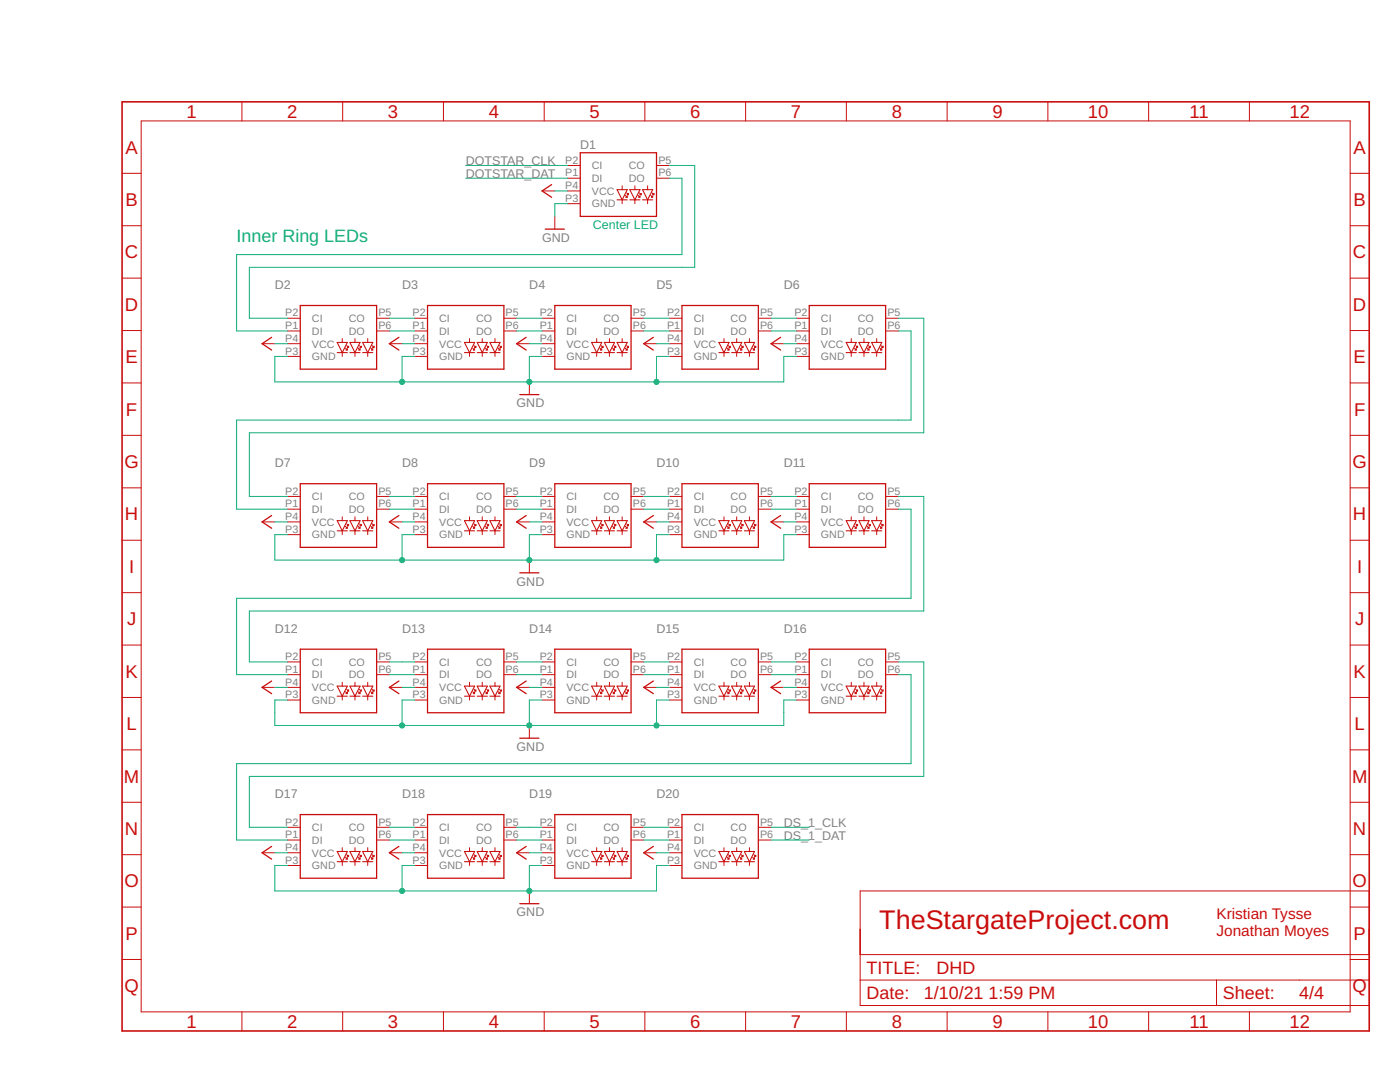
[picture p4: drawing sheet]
<svg xmlns="http://www.w3.org/2000/svg" width="279mm" height="216mm" viewBox="0 0 279 216" stroke-linecap="round" stroke-linejoin="round" font-family="sans-serif">
<g fill="none" stroke="#c90d0c" stroke-width=".2">
<path d="M24.4 34.6h3.8M28.2 24.1h241.3v177.8h-241.3zM48.3 20.3v3.8M68.4 20.3v3.8M88.5 20.3v3.8M108.2 38.1h2.5M108.6 20.3v3.8M113.3 33h2.5M113.3 35.6h2.5M113.3 38.1h2.5M124.2 37.1v.7M124.2 39.9v.7"/>
<path d="M124.8 39l.3 .2M124.9 39.4l.3-.3v.3zM125.1 38.5l.2 .2M125.2 38.9l.2-.3v.3zM126.7 37.1v.7M126.7 39.9v.7M127.3 39l.3 .2M127.5 39.4l.2-.3v.3zM127.6 38.5l.2 .2M128 38.6v.3h-.3zM128.7 20.3v3.8M129.2 37.1v.7"/>
<path d="M129.2 39.9v.7M129.9 39l.2 .2M130.1 38.5l.3 .2M130.3 39.1v.3h-.3zM130.5 38.6v.3h-.2zM131 33h2.6M131 35.6h2.6M148.8 20.3v3.8M168.9 20.3v3.8M189 20.3v3.8M209.1 20.3v3.8M229.2 20.3v3.8"/>
<path d="M249.3 20.3v3.8M269.5 34.6h3.8M24.4 45h3.8M24.4 55.5h3.8M110.7 43.2v2.5M113.3 40.6h2.5M269.5 45h3.8M269.5 55.5h3.8M24.4 66h3.8M24.4 76.4h3.8M52.3 68.6h2.5M57.4 63.5h2.5"/>
<path d="M57.4 66h2.5M57.4 71.1h2.5M57.4 68.6h2.5M68.3 67.6v.7M68.3 70.4v.7M68.9 69.5l.3 .2M69.1 69.8l.2-.2v.2zM69.2 69l.2 .2M69.3 69.3l.3-.2v.2zM70.8 67.6v.7M70.8 70.4v.7M71.5 69.5l.2 .2"/>
<path d="M71.7 69l.3 .2M71.9 69.6v.2h-.3zM72.1 69.1v.2h-.2zM73.4 67.6v.7M73.4 70.4v.7M74 69.5l.3 .2M74.3 69l.2 .2M74.4 69.6v.2h-.3zM74.7 69.1v.2h-.3zM75.2 63.5h2.5M75.2 66h2.5M77.7 68.6h2.5"/>
<path d="M82.8 63.5h2.5M82.8 66h2.5M82.8 71.1h2.5M82.8 68.6h2.5M93.7 67.6v.7M93.7 70.4v.7M94.3 69.5l.3 .2M94.5 69.8l.2-.2v.2zM94.6 69l.2 .2M94.7 69.3l.3-.2v.2zM96.2 67.6v.7M96.2 70.4v.7"/>
<path d="M96.9 69.5l.2 .2M97 69.8l.3-.2v.2zM97.1 69l.3 .2M97.3 69.3l.2-.2v.2zM98.8 67.6v.7M98.8 70.4v.7M99.4 69.5l.3 .2M99.5 69.8l.3-.2v.2zM99.7 69l.2 .2M99.8 69.3l.3-.2v.2zM100.6 63.5h2.5M100.6 66h2.5"/>
<path d="M103.1 68.6h2.5M105.6 76.2v2.5M108.2 63.5h2.5M108.2 66h2.5M108.2 71.1h2.5M108.2 68.6h2.5M119.1 67.6v.7M119.1 70.4v.7M119.7 69.5l.3 .2M119.8 69.8l.3-.2v.2zM120 69l.2 .2M120.4 69.1v.2h-.3z"/>
<path d="M121.6 67.6v.7M121.6 70.4v.7M122.3 69.5l.2 .2M122.4 69.8l.2-.2v.2zM122.5 69l.3 .2M122.9 69.1v.2h-.3zM124.2 67.6v.7M124.2 70.4v.7M124.8 69.5l.3 .2M124.9 69.8l.3-.2v.2zM125.1 69l.2 .2M125.4 69.1v.2h-.2z"/>
<path d="M125.9 63.5h2.6M125.9 66h2.6M128.5 68.6h2.5M133.6 63.5h2.5M133.6 66h2.5M133.6 71.1h2.5M133.6 68.6h2.5M144.5 67.6v.7M144.5 70.4v.7M145.1 69.5l.3 .2M145.4 69l.2 .2M145.5 69.6v.2h-.3z"/>
<path d="M145.5 69.3l.3-.2v.2zM147 67.6v.7M147 70.4v.7M147.7 69.5l.2 .2M147.9 69l.3 .2M148 69.6v.2h-.2zM148 69.3l.3-.2v.2zM149.6 67.6v.7M149.6 70.4v.7M150.2 69.5l.3 .2M150.5 69l.2 .2M150.6 69.6v.2h-.3z"/>
<path d="M150.6 69.3l.2-.2v.2zM151.3 63.5h2.6M151.3 66h2.6M153.9 68.6h2.5M159 63.5h2.5M159 66h2.5M159 71.1h2.5M159 68.6h2.5M169.9 67.6v.7M169.9 70.4v.7M170.5 69.5l.3 .2M170.8 69l.2 .2"/>
<path d="M170.9 69.6v.2h-.3zM170.9 69.3l.3-.2v.2zM172.4 67.6v.7M172.4 70.4v.7M173.1 69.5l.2 .2M173.3 69l.3 .2M173.4 69.6v.2h-.2zM173.4 69.3l.3-.2v.2zM175 67.6v.7M175 70.4v.7M175.6 69.5l.3 .2M175.9 69l.2 .2"/>
<path d="M176 69.6v.2h-.3zM176 69.3l.2-.2v.2zM176.7 63.5h2.6M176.7 66h2.6M269.5 66h3.8M269.5 76.4h3.8M24.4 86.9h3.8M24.4 97.3h3.8M57.4 99.1h2.5M75.2 99.1h2.5M82.8 99.1h2.5M100.6 99.1h2.5"/>
<path d="M108.2 99.1h2.5M125.9 99.1h2.6M133.6 99.1h2.5M151.3 99.1h2.6M159 99.1h2.5M176.7 99.1h2.6M269.5 86.9h3.8M269.5 97.3h3.8M24.4 107.8h3.8M24.4 118.3h3.8M52.3 104.1h2.5M57.4 101.6h2.5"/>
<path d="M57.4 106.7h2.5M57.4 104.1h2.5M68.3 103.1v.8M68.3 105.9v.8M68.9 105l.3 .3M69.2 104.5l.2 .3M69.3 105.2v.2h-.2zM69.6 104.6v.3h-.3zM70.8 103.1v.8M70.8 105.9v.8M71.5 105l.2 .3M71.7 104.5l.3 .3"/>
<path d="M71.9 105.2v.2h-.3zM72.1 104.6v.3h-.2zM73.4 103.1v.8M73.4 105.9v.8M74 105l.3 .3M74.3 104.5l.2 .3M74.4 105.2v.2h-.3zM74.7 104.6v.3h-.3zM75.2 101.6h2.5M77.7 104.1h2.5M82.8 101.6h2.5M82.8 106.7h2.5"/>
<path d="M82.8 104.1h2.5M93.7 103.1v.8M93.7 105.9v.8M94.3 105l.3 .3M94.6 104.5l.2 .3M94.7 105.2v.2h-.2zM95 104.6v.3h-.3zM96.2 103.1v.8M96.2 105.9v.8M96.9 105l.2 .3M97.1 104.5l.3 .3M97.3 105.2v.2h-.3z"/>
<path d="M97.5 104.6v.3h-.2zM98.8 103.1v.8M98.8 105.9v.8M99.4 105l.3 .3M99.7 104.5l.2 .3M99.8 105.2v.2h-.3zM100.1 104.6v.3h-.3zM100.6 101.6h2.5M103.1 104.1h2.5M105.6 111.8v2.5M108.2 101.6h2.5M108.2 106.7h2.5"/>
<path d="M108.2 104.1h2.5M119.1 103.1v.8M119.1 105.9v.8M119.7 105l.3 .3M120 104.5l.2 .3M120.1 105.2v.2h-.3zM120.4 104.6v.3h-.3zM121.6 103.1v.8M121.6 105.9v.8M122.3 105l.2 .3M122.5 104.5l.3 .3M122.6 105.2v.2h-.2z"/>
<path d="M122.9 104.6v.3h-.3zM124.2 103.1v.8M124.2 105.9v.8M124.8 105l.3 .3M125.1 104.5l.2 .3M125.2 105.2v.2h-.3zM125.4 104.6v.3h-.2zM125.9 101.6h2.6M128.5 104.1h2.5M133.6 101.6h2.5M133.6 106.7h2.5M133.6 104.1h2.5"/>
<path d="M144.5 103.1v.8M144.5 105.9v.8M145.1 105l.3 .3M145.4 104.5l.2 .3M145.5 105.2v.2h-.3zM145.5 104.9l.3-.3v.3zM147 103.1v.8M147 105.9v.8M147.7 105l.2 .3M147.9 104.5l.3 .3M148 105.2v.2h-.2zM148 104.9l.3-.3v.3z"/>
<path d="M149.6 103.1v.8M149.6 105.9v.8M150.2 105l.3 .3M150.5 104.5l.2 .3M150.6 105.2v.2h-.3zM150.6 104.9l.2-.3v.3zM151.3 101.6h2.6M153.9 104.1h2.5M159 101.6h2.5M159 106.7h2.5M159 104.1h2.5M169.9 103.1v.8"/>
<path d="M169.9 105.9v.8M170.5 105l.3 .3M170.8 104.5l.2 .3M170.9 105.2v.2h-.3zM171.2 104.6v.3h-.3zM172.4 103.1v.8M172.4 105.9v.8M173.1 105l.2 .3M173.3 104.5l.3 .3M173.4 105.2v.2h-.2zM173.7 104.6v.3h-.3zM175 103.1v.8"/>
<path d="M175 105.9v.8M175.6 105l.3 .3M175.9 104.5l.2 .3M176 105.2v.2h-.3zM176.2 104.6v.3h-.2zM176.7 101.6h2.6M269.5 107.8h3.8M269.5 118.3h3.8M24.4 128.7h3.8M24.4 139.2h3.8M52.3 137.2h2.5M57.4 132.1h2.5"/>
<path d="M57.4 134.6h2.5M57.4 139.7h2.5M57.4 137.2h2.5M68.3 136.1v.8M68.3 138.9v.8M68.9 138l.3 .3M69.2 137.5l.2 .3M69.3 138.2v.2h-.2zM69.3 137.9l.3-.2v.2zM70.8 136.1v.8M70.8 138.9v.8M71.5 138l.2 .3"/>
<path d="M71.7 137.5l.3 .3M71.9 138.2v.2h-.3zM71.9 137.9l.2-.2v.2zM73.4 136.1v.8M73.4 138.9v.8M74 138l.3 .3M74.3 137.5l.2 .3M74.4 138.2v.2h-.3zM74.4 137.9l.3-.2v.2zM75.2 132.1h2.5M75.2 134.6h2.5M77.7 137.2h2.5"/>
<path d="M82.8 132.1h2.5M82.8 134.6h2.5M82.8 139.7h2.5M82.8 137.2h2.5M93.7 136.1v.8M93.7 138.9v.8M94.3 138l.3 .3M94.6 137.5l.2 .3M94.7 138.2v.2h-.2zM94.7 137.9l.3-.2v.2zM96.2 136.1v.8M96.2 138.9v.8"/>
<path d="M96.9 138l.2 .3M97.1 137.5l.3 .3M97.3 138.2v.2h-.3zM97.3 137.9l.2-.2v.2zM98.8 136.1v.8M98.8 138.9v.8M99.4 138l.3 .3M99.7 137.5l.2 .3M99.8 138.2v.2h-.3zM99.8 137.9l.3-.2v.2zM100.6 132.1h2.5M100.6 134.6h2.5"/>
<path d="M103.1 137.2h2.5M108.2 132.1h2.5M108.2 134.6h2.5M108.2 139.7h2.5M108.2 137.2h2.5M119.1 136.1v.8M119.1 138.9v.8M119.7 138l.3 .3M120 137.5l.2 .3M120.1 138.2v.2h-.3zM120.1 137.9l.3-.2v.2zM121.6 136.1v.8"/>
<path d="M121.6 138.9v.8M122.3 138l.2 .3M122.5 137.5l.3 .3M122.6 138.2v.2h-.2zM122.6 137.9l.3-.2v.2zM124.2 136.1v.8M124.2 138.9v.8M124.8 138l.3 .3M125.1 137.5l.2 .3M125.2 138.2v.2h-.3zM125.2 137.9l.2-.2v.2zM125.9 132.1h2.6"/>
<path d="M125.9 134.6h2.6M128.5 137.2h2.5M133.6 132.1h2.5M133.6 134.6h2.5M133.6 139.7h2.5M133.6 137.2h2.5M144.5 136.1v.8M144.5 138.9v.8M145.1 138l.3 .3M145.4 137.5l.2 .3M145.5 138.2v.2h-.3zM145.5 137.9l.3-.2v.2z"/>
<path d="M147 136.1v.8M147 138.9v.8M147.7 138l.2 .3M147.9 137.5l.3 .3M148 138.2v.2h-.2zM148 137.9l.3-.2v.2zM149.6 136.1v.8M149.6 138.9v.8M150.2 138l.3 .3M150.5 137.5l.2 .3M150.6 138.2v.2h-.3zM150.6 137.9l.2-.2v.2z"/>
<path d="M151.3 132.1h2.6M151.3 134.6h2.6M153.9 137.2h2.5M159 132.1h2.5M159 134.6h2.5M159 139.7h2.5M159 137.2h2.5M169.9 136.1v.8M169.9 138.9v.8M170.5 138l.3 .3M170.8 137.5l.2 .3M170.9 138.2v.2h-.3z"/>
<path d="M170.9 137.9l.3-.2v.2zM172.4 136.1v.8M172.4 138.9v.8M173.1 138l.2 .3M173.3 137.5l.3 .3M173.4 138.2v.2h-.2zM173.4 137.9l.3-.2v.2zM175 136.1v.8M175 138.9v.8M175.6 138l.3 .3M175.9 137.5l.2 .3M176 138.2v.2h-.3z"/>
<path d="M176 137.9l.2-.2v.2zM176.7 132.1h2.6M176.7 134.6h2.6M269.5 128.7h3.8M269.5 139.2h3.8M24.4 149.6h3.8M105.6 144.8v2.5M269.5 149.6h3.8M24.4 160.1h3.8M24.4 170.5h3.8M52.3 170.2h2.5M57.4 165.1h2.5"/>
<path d="M57.4 167.6h2.5M57.4 172.7h2.5M57.4 170.2h2.5M68.3 169.1v.8M68.3 171.9v.8M68.9 171l.3 .3M69.2 170.5l.2 .3M69.3 171.2v.2h-.2zM69.3 170.9l.3-.2v.2zM70.8 169.1v.8M70.8 171.9v.8M71.5 171l.2 .3"/>
<path d="M71.7 170.5l.3 .3M71.9 171.2v.2h-.3zM71.9 170.9l.2-.2v.2zM73.4 169.1v.8M73.4 171.9v.8M74 171l.3 .3M74.3 170.5l.2 .3M74.4 171.2v.2h-.3zM74.4 170.9l.3-.2v.2zM75.2 165.1h2.5M75.2 167.6h2.5M77.7 170.2h2.5"/>
<path d="M82.8 165.1h2.5M82.8 167.6h2.5M82.8 172.7h2.5M82.8 170.2h2.5M93.7 169.1v.8M93.7 171.9v.8M94.3 171l.3 .3M94.6 170.5l.2 .3M94.7 171.2v.2h-.2zM95 170.7v.2h-.3zM96.2 169.1v.8M96.2 171.9v.8"/>
<path d="M96.9 171l.2 .3M97.1 170.5l.3 .3M97.3 171.2v.2h-.3zM97.5 170.7v.2h-.2zM98.8 169.1v.8M98.8 171.9v.8M99.4 171l.3 .3M99.7 170.5l.2 .3M99.8 171.2v.2h-.3zM100.1 170.7v.2h-.3zM100.6 165.1h2.5M100.6 167.6h2.5"/>
<path d="M103.1 170.2h2.5M105.6 177.8v2.5M108.2 165.1h2.5M108.2 167.6h2.5M108.2 172.7h2.5M108.2 170.2h2.5M119.1 169.1v.8M119.1 171.9v.8M119.7 171l.3 .3M120 170.5l.2 .3M120.1 171.2v.2h-.3zM120.1 170.9l.3-.2v.2z"/>
<path d="M121.6 169.1v.8M121.6 171.9v.8M122.3 171l.2 .3M122.5 170.5l.3 .3M122.6 171.2v.2h-.2zM122.6 170.9l.3-.2v.2zM124.2 169.1v.8M124.2 171.9v.8M124.8 171l.3 .3M125.1 170.5l.2 .3M125.2 171.2v.2h-.3zM125.2 170.9l.2-.2v.2z"/>
<path d="M125.9 165.1h2.6M125.9 167.6h2.6M128.5 170.2h2.5M133.6 165.1h2.5M133.6 167.6h2.5M133.6 172.7h2.5M133.6 170.2h2.5M144.5 169.1v.8M144.5 171.9v.8M145.1 171l.3 .3M145.4 170.5l.2 .3M145.5 171.2v.2h-.3z"/>
<path d="M145.5 170.9l.3-.2v.2zM147 169.1v.8M147 171.9v.8M147.7 171l.2 .3M147.9 170.5l.3 .3M148 171.2v.2h-.2zM148 170.9l.3-.2v.2zM149.6 169.1v.8M149.6 171.9v.8M150.2 171l.3 .3M150.5 170.5l.2 .3M150.6 171.2v.2h-.3z"/>
<path d="M150.6 170.9l.2-.2v.2zM151.3 165.1h2.6M151.3 167.6h2.6M171.7 177.8h101.6v22.8h-101.6zM269.5 160.1h3.8M269.5 170.5h3.8M24.4 181h3.8M24.4 191.5h3.8M171.7 195.6h101.6M171.7 190.5h101.6M242.8 195.6v5M269.5 181h3.8"/>
<path d="M269.5 191.5h3.8M48.3 201.9v3.8M68.4 201.9v3.8M88.5 201.9v3.8M108.6 201.9v3.8M128.7 201.9v3.8M148.8 201.9v3.8M168.9 201.9v3.8M189 201.9v3.8M209.1 201.9v3.8M229.2 201.9v3.8M249.3 201.9v3.8"/>
</g>
<g fill="none" stroke="#c90d0c" stroke-width=".25">
<path d="M110.1 36.8l-1.9 1.3 1.9 1.3M115.8 30.5h15.2v12.7h-15.2zM108.8 45.7h3.8M54.2 67.3l-1.9 1.3 1.9 1.2M59.9 61h15.3v12.7h-15.3zM79.6 67.3l-1.9 1.3 1.9 1.2M85.3 61h15.3v12.7h-15.3zM103.7 78.7h3.8M105 67.3l-1.9 1.3 1.9 1.2M110.7 61h15.2v12.7h-15.2zM130.4 67.3l-1.9 1.3 1.9 1.2M136.1 61h15.2v12.7h-15.2z"/>
<path d="M155.8 67.3l-1.9 1.3 1.9 1.2M161.5 61h15.2v12.7h-15.2zM59.9 96.5h15.3v12.7h-15.3zM85.3 96.5h15.3v12.7h-15.3zM110.7 96.5h15.2v12.7h-15.2zM136.1 96.5h15.2v12.7h-15.2zM161.5 96.5h15.2v12.7h-15.2zM54.2 102.9l-1.9 1.2 1.9 1.3M79.6 102.9l-1.9 1.2 1.9 1.3M103.7 114.3h3.8M105 102.9l-1.9 1.2 1.9 1.3M130.4 102.9l-1.9 1.2 1.9 1.3"/>
<path d="M155.8 102.9l-1.9 1.2 1.9 1.3M54.2 135.9l-1.9 1.3 1.9 1.2M59.9 129.5h15.3v12.7h-15.3zM79.6 135.9l-1.9 1.3 1.9 1.2M85.3 129.5h15.3v12.7h-15.3zM105 135.9l-1.9 1.3 1.9 1.2M110.7 129.5h15.2v12.7h-15.2zM130.4 135.9l-1.9 1.3 1.9 1.2M136.1 129.5h15.2v12.7h-15.2zM155.8 135.9l-1.9 1.3 1.9 1.2M161.5 129.5h15.2v12.7h-15.2zM103.7 147.3h3.8"/>
<path d="M54.2 168.9l-1.9 1.3 1.9 1.2M59.9 162.5h15.3v12.7h-15.3zM79.6 168.9l-1.9 1.3 1.9 1.2M85.3 162.5h15.3v12.7h-15.3zM105 168.9l-1.9 1.3 1.9 1.2M110.7 162.5h15.2v12.7h-15.2zM130.4 168.9l-1.9 1.3 1.9 1.2M136.1 162.5h15.2v12.7h-15.2zM103.7 180.3h3.8"/>
</g>
<g fill="none" stroke="#c90d0c" stroke-width=".21">
<path d="M123.1 39.9h2.1M123.1 37.8h2.1l-1 2.1zM125.7 39.9h2M125.7 37.8h2l-1 2.1zM128.2 37.8h2.1l-1.1 2.1zM128.2 39.9h2.1M67.3 70.4h2M67.3 68.3h2l-1 2.1zM69.8 70.4h2.1M69.8 68.3h2.1l-1.1 2.1zM72.4 68.3h2l-1 2.1zM72.4 70.4h2"/>
<path d="M92.7 70.4h2M92.7 68.3h2l-1 2.1zM95.2 70.4h2.1M95.2 68.3h2.1l-1.1 2.1zM97.8 70.4h2M97.8 68.3h2l-1 2.1zM118.1 70.4h2M118.1 68.3h2l-1 2.1zM120.6 70.4h2M120.6 68.3h2l-1 2.1zM123.1 70.4h2.1M123.1 68.3h2.1l-1 2.1z"/>
<path d="M143.5 70.4h2M143.5 68.3h2l-1 2.1zM146 70.4h2M146 68.3h2l-1 2.1zM148.5 70.4h2.1M148.5 68.3h2.1l-1 2.1zM168.9 70.4h2M168.9 68.3h2l-1 2.1zM171.4 70.4h2M171.4 68.3h2l-1 2.1zM173.9 70.4h2.1M173.9 68.3h2.1l-1 2.1z"/>
<path d="M67.3 105.9h2M67.3 103.9h2l-1 2zM69.8 105.9h2.1M69.8 103.9h2.1l-1.1 2zM72.4 103.9h2l-1 2zM72.4 105.9h2M92.7 105.9h2M92.7 103.9h2l-1 2zM95.2 105.9h2.1M95.2 103.9h2.1l-1.1 2zM97.8 105.9h2M97.8 103.9h2l-1 2z"/>
<path d="M118.1 105.9h2M118.1 103.9h2l-1 2zM120.6 105.9h2M120.6 103.9h2l-1 2zM123.1 105.9h2.1M123.1 103.9h2.1l-1 2zM143.5 105.9h2M143.5 103.9h2l-1 2zM146 105.9h2M146 103.9h2l-1 2zM148.5 105.9h2.1M148.5 103.9h2.1l-1 2z"/>
<path d="M168.9 105.9h2M168.9 103.9h2l-1 2zM171.4 105.9h2M171.4 103.9h2l-1 2zM173.9 105.9h2.1M173.9 103.9h2.1l-1 2zM67.3 138.9h2M67.3 136.9h2l-1 2zM69.8 138.9h2.1M69.8 136.9h2.1l-1.1 2zM72.4 136.9h2l-1 2zM72.4 138.9h2"/>
<path d="M92.7 138.9h2M92.7 136.9h2l-1 2zM95.2 138.9h2.1M95.2 136.9h2.1l-1.1 2zM97.8 138.9h2M97.8 136.9h2l-1 2zM118.1 138.9h2M118.1 136.9h2l-1 2zM120.6 138.9h2M120.6 136.9h2l-1 2zM123.1 138.9h2.1M123.1 136.9h2.1l-1 2z"/>
<path d="M143.5 138.9h2M143.5 136.9h2l-1 2zM146 138.9h2M146 136.9h2l-1 2zM148.5 138.9h2.1M148.5 136.9h2.1l-1 2zM168.9 138.9h2M168.9 136.9h2l-1 2zM171.4 138.9h2M171.4 136.9h2l-1 2zM173.9 138.9h2.1M173.9 136.9h2.1l-1 2z"/>
<path d="M67.3 171.9h2M67.3 169.9h2l-1 2zM69.8 171.9h2.1M69.8 169.9h2.1l-1.1 2zM72.4 169.9h2l-1 2zM72.4 171.9h2M92.7 171.9h2M92.7 169.9h2l-1 2zM95.2 171.9h2.1M95.2 169.9h2.1l-1.1 2zM97.8 171.9h2M97.8 169.9h2l-1 2z"/>
<path d="M118.1 171.9h2M118.1 169.9h2l-1 2zM120.6 171.9h2M120.6 169.9h2l-1 2zM123.1 171.9h2.1M123.1 169.9h2.1l-1 2zM143.5 171.9h2M143.5 169.9h2l-1 2zM146 171.9h2M146 169.9h2l-1 2zM148.5 171.9h2.1M148.5 169.9h2.1l-1 2z"/>
</g>
<path d="M24.4 20.3h248.9v185.4h-248.9z" fill="none" stroke="#c90d0c" stroke-width=".32"/>
<g fill="none" stroke="#0dab76" stroke-width=".2">
<path d="M92.9 35.6h20.4M92.9 33h20.4M110.7 38.1h2.6M133.6 35.6h2.5v15.2h-88.9v15.2h10.2M133.6 33h5v20.3h-88.8v10.2h7.6M113.3 40.6h-2.6v2.6M54.8 68.6h2.6M57.4 71.1h-2.6v5.1h101.6v-5.1h2.6M77.7 66h5.1M77.7 63.5h5.1M80.2 68.6h2.6M82.8 71.1h-2.6v5.1"/>
<path d="M103.1 66h5.1M103.1 63.5h5.1M105.6 68.6h2.6M108.2 71.1h-2.6v5.1M128.5 66h5.1M128.5 63.5h5.1M131 68.6h2.6M133.6 71.1h-2.6v5.1M153.9 66h5.1M153.9 63.5h5.1M156.4 68.6h2.6M179.3 66h2.5v17.8h-134.6v17.8h10.2"/>
<path d="M179.3 63.5h5.1v22.9h-134.6v12.7h7.6M77.7 99.1h5.1M103.1 99.1h5.1M128.5 99.1h5.1M153.9 99.1h5.1M179.3 99.1h5.1v22.8h-134.6v10.2h7.6M54.8 104.1h2.6M57.4 106.7h-2.6v5.1h101.6v-5.1h2.6M77.7 101.6h5.1M80.2 104.1h2.6M82.8 106.7h-2.6v5.1M103.1 101.6h5.1"/>
<path d="M105.6 104.1h2.6M108.2 106.7h-2.6v5.1M128.5 101.6h5.1M131 104.1h2.6M133.6 106.7h-2.6v5.1M153.9 101.6h5.1M156.4 104.1h2.6M179.3 101.6h2.5v17.8h-134.6v15.2h10.2M54.8 137.2h2.6M57.4 139.7h-2.6v5.1h101.6v-5.1h2.6M77.7 134.6h5.1M77.7 132.1h5.1"/>
<path d="M80.2 137.2h2.6M82.8 139.7h-2.6v5.1M103.1 134.6h5.1M103.1 132.1h5.1M105.6 137.2h2.6M108.2 139.7h-2.6v5.1M128.5 134.6h5.1M128.5 132.1h5.1M131 137.2h2.6M133.6 139.7h-2.6v5.1M153.9 134.6h5.1M153.9 132.1h5.1"/>
<path d="M156.4 137.2h2.6M179.3 134.6h2.5v17.8h-134.6v15.2h10.2M179.3 132.1h5.1v22.8h-134.6v10.2h7.6M54.8 170.2h2.6M57.4 172.7h-2.6v5.1h76.2v-5.1h2.6M77.7 167.6h5.1M77.7 165.1h5.1M80.2 170.2h2.6M82.8 172.7h-2.6v5.1M103.1 167.6h5.1M103.1 165.1h5.1M105.6 170.2h2.6"/>
<path d="M108.2 172.7h-2.6v5.1M128.5 167.6h5.1M128.5 165.1h5.1M131 170.2h2.6M153.9 167.6h7.6M153.9 165.1h7.6"/>
</g>
<g fill="#0dab76" stroke="#0dab76" stroke-width=".2">
<circle cx="80.2" cy="177.8" r=".51"/>
<circle cx="105.6" cy="177.8" r=".51"/>
<circle cx="80.2" cy="144.8" r=".51"/>
<circle cx="105.6" cy="144.8" r=".51"/>
<circle cx="131" cy="144.8" r=".51"/>
<circle cx="80.2" cy="111.8" r=".51"/>
<circle cx="105.6" cy="111.8" r=".51"/>
<circle cx="131" cy="111.8" r=".51"/>
<circle cx="80.2" cy="76.2" r=".51"/>
<circle cx="105.6" cy="76.2" r=".51"/>
<circle cx="131" cy="76.2" r=".51"/>
</g>
<text font-size="5.4" fill="#c90d0c" x="175.5" y="185.4">TheStargateProject.com</text>
<g font-size="3.7" fill="#c90d0c">
<text x="37.2" y="23.5">1</text>
<text x="57.3" y="23.5">2</text>
<text x="77.4" y="23.5">3</text>
<text x="97.5" y="23.5">4</text>
<text x="117.6" y="23.5">5</text>
<text x="137.7" y="23.5">6</text>
<text x="157.8" y="23.5">7</text>
<text x="178" y="23.5">8</text>
<text x="198.1" y="23.5">9</text>
<text x="217.1" y="23.5">10</text>
<text x="237.4" y="23.5">11</text>
<text x="257.3" y="23.5">12</text>
<text x="25" y="30.7">A</text>
<text x="270.1" y="30.7">A</text>
<text x="25" y="41.1">B</text>
<text x="270.1" y="41.1">B</text>
<text x="24.9" y="51.6">C</text>
<text x="270" y="51.6">C</text>
<text x="24.9" y="62">D</text>
<text x="270" y="62">D</text>
<text x="25" y="72.5">E</text>
<text x="270.1" y="72.5">E</text>
<text x="25.1" y="82.9">F</text>
<text x="270.2" y="82.9">F</text>
<text x="24.8" y="93.4">G</text>
<text x="269.9" y="93.4">G</text>
<text x="24.9" y="103.9">H</text>
<text x="270" y="103.9">H</text>
<text x="25.8" y="114.3">I</text>
<text x="270.8" y="114.3">I</text>
<text x="25.4" y="124.8">J</text>
<text x="270.4" y="124.8">J</text>
<text x="25" y="135.2">K</text>
<text x="270.1" y="135.2">K</text>
<text x="25.2" y="145.7">L</text>
<text x="270.3" y="145.7">L</text>
<text x="24.7" y="156.1">M</text>
<text x="269.8" y="156.1">M</text>
<text x="24.9" y="166.6">N</text>
<text x="270" y="166.6">N</text>
<text x="24.8" y="177.1">O</text>
<text x="269.9" y="177.1">O</text>
<text x="25" y="187.5">P</text>
<text x="270.1" y="187.5">P</text>
<text x="24.8" y="198">Q</text>
<text x="269.9" y="198">Q</text>
<text x="37.2" y="205.1">1</text>
<text x="57.3" y="205.1">2</text>
<text x="77.4" y="205.1">3</text>
<text x="97.5" y="205.1">4</text>
<text x="117.6" y="205.1">5</text>
<text x="137.7" y="205.1">6</text>
<text x="157.8" y="205.1">7</text>
<text x="178" y="205.1">8</text>
<text x="198.1" y="205.1">9</text>
<text x="217.1" y="205.1">10</text>
<text x="237.4" y="205.1">11</text>
<text x="257.3" y="205.1">12</text>
</g>
<text font-size="3.6" fill="#0dab76" x="47.2" y="48.3">Inner Ring LEDs</text>
<g font-size="3.6" fill="#c90d0c">
<text x="172.9" y="194.3">TITLE:</text>
<text x="186.9" y="194.3">DHD</text>
<text x="172.9" y="199.4">Date:</text>
<text x="184.4" y="199.4">1/10/21</text>
<text x="197.3" y="199.4">1:59 PM</text>
<text x="244.1" y="199.4">Sheet:</text>
<text x="259.3" y="199.4">4/4</text>
</g>
<g font-size="3.1" fill="#c90d0c">
<text x="242.8" y="183.4">Kristian Tysse</text>
<text x="242.8" y="186.7">Jonathan Moyes</text>
</g>
<g font-size="2.5" fill="#808080">
<text x="115.8" y="29.7">D1</text>
<text x="92.9" y="35.6">DOTSTAR_DAT</text>
<text x="92.9" y="33">DOTSTAR_CLK</text>
<text x="108.2" y="48.3">GND</text>
<text x="54.8" y="57.7">D2</text>
<text x="80.2" y="57.7">D3</text>
<text x="105.6" y="57.7">D4</text>
<text x="131" y="57.7">D5</text>
<text x="156.4" y="57.7">D6</text>
<text x="103.1" y="81.3">GND</text>
<text x="54.8" y="93.2">D7</text>
<text x="80.2" y="93.2">D8</text>
<text x="105.6" y="93.2">D9</text>
<text x="131" y="93.2">D10</text>
<text x="156.4" y="93.2">D11</text>
<text x="103.1" y="116.8">GND</text>
<text x="54.8" y="126.2">D12</text>
<text x="80.2" y="126.2">D13</text>
<text x="105.6" y="126.2">D14</text>
<text x="131" y="126.2">D15</text>
<text x="156.4" y="126.2">D16</text>
<text x="103.1" y="149.8">GND</text>
<text x="54.8" y="159.2">D17</text>
<text x="80.2" y="159.2">D18</text>
<text x="105.6" y="159.2">D19</text>
<text x="131" y="159.2">D20</text>
<text x="156.4" y="165.1">DS_1_CLK</text>
<text x="156.4" y="167.6">DS_1_DAT</text>
<text x="103.1" y="182.9">GND</text>
</g>
<text font-size="2.5" fill="#0dab76" x="118.3" y="45.7">Center LED</text>
<g font-size="2.1" fill="#808080">
<text x="112.8" y="35.2">P1</text>
<text x="112.8" y="32.7">P2</text>
<text x="118.1" y="33.8">CI</text>
<text x="125.5" y="33.8">CO</text>
<text x="131.4" y="32.7">P5</text>
<text x="131.4" y="35.2">P6</text>
<text x="112.8" y="40.3">P3</text>
<text x="112.8" y="37.7">P4</text>
<text x="118.1" y="36.3">DI</text>
<text x="118.1" y="41.4">GND</text>
<text x="118.1" y="38.9">VCC</text>
<text x="125.5" y="36.3">DO</text>
<text x="56.9" y="65.7">P1</text>
<text x="56.9" y="63.1">P2</text>
<text x="62.3" y="64.3">CI</text>
<text x="69.6" y="64.3">CO</text>
<text x="75.5" y="63.1">P5</text>
<text x="75.5" y="65.7">P6</text>
<text x="82.3" y="65.7">P1</text>
<text x="82.3" y="63.1">P2</text>
<text x="87.7" y="64.3">CI</text>
<text x="95" y="64.3">CO</text>
<text x="100.9" y="63.1">P5</text>
<text x="100.9" y="65.7">P6</text>
<text x="107.7" y="65.7">P1</text>
<text x="107.7" y="63.1">P2</text>
<text x="113" y="64.3">CI</text>
<text x="120.4" y="64.3">CO</text>
<text x="126.3" y="63.1">P5</text>
<text x="126.3" y="65.7">P6</text>
<text x="133.1" y="65.7">P1</text>
<text x="133.1" y="63.1">P2</text>
<text x="138.4" y="64.3">CI</text>
<text x="145.8" y="64.3">CO</text>
<text x="151.7" y="63.1">P5</text>
<text x="151.7" y="65.7">P6</text>
<text x="158.5" y="65.7">P1</text>
<text x="158.5" y="63.1">P2</text>
<text x="163.8" y="64.3">CI</text>
<text x="171.2" y="64.3">CO</text>
<text x="177.1" y="63.1">P5</text>
<text x="177.1" y="65.7">P6</text>
<text x="56.9" y="70.8">P3</text>
<text x="56.9" y="68.2">P4</text>
<text x="62.3" y="66.8">DI</text>
<text x="62.3" y="71.9">GND</text>
<text x="62.3" y="69.3">VCC</text>
<text x="69.6" y="66.8">DO</text>
<text x="82.3" y="70.8">P3</text>
<text x="82.3" y="68.2">P4</text>
<text x="87.7" y="66.8">DI</text>
<text x="87.7" y="71.9">GND</text>
<text x="87.7" y="69.3">VCC</text>
<text x="95" y="66.8">DO</text>
<text x="107.7" y="70.8">P3</text>
<text x="107.7" y="68.2">P4</text>
<text x="113" y="66.8">DI</text>
<text x="113" y="71.9">GND</text>
<text x="113" y="69.3">VCC</text>
<text x="120.4" y="66.8">DO</text>
<text x="133.1" y="70.8">P3</text>
<text x="133.1" y="68.2">P4</text>
<text x="138.4" y="66.8">DI</text>
<text x="138.4" y="71.9">GND</text>
<text x="138.4" y="69.3">VCC</text>
<text x="145.8" y="66.8">DO</text>
<text x="158.5" y="70.8">P3</text>
<text x="158.5" y="68.2">P4</text>
<text x="163.8" y="66.8">DI</text>
<text x="163.8" y="71.9">GND</text>
<text x="163.8" y="69.3">VCC</text>
<text x="171.2" y="66.8">DO</text>
<text x="56.9" y="101.2">P1</text>
<text x="56.9" y="98.7">P2</text>
<text x="62.3" y="99.8">CI</text>
<text x="69.6" y="99.8">CO</text>
<text x="75.5" y="98.7">P5</text>
<text x="75.5" y="101.2">P6</text>
<text x="82.3" y="101.2">P1</text>
<text x="82.3" y="98.7">P2</text>
<text x="87.7" y="99.8">CI</text>
<text x="95" y="99.8">CO</text>
<text x="100.9" y="98.7">P5</text>
<text x="100.9" y="101.2">P6</text>
<text x="107.7" y="101.2">P1</text>
<text x="107.7" y="98.7">P2</text>
<text x="113" y="99.8">CI</text>
<text x="120.4" y="99.8">CO</text>
<text x="126.3" y="98.7">P5</text>
<text x="126.3" y="101.2">P6</text>
<text x="133.1" y="101.2">P1</text>
<text x="133.1" y="98.7">P2</text>
<text x="138.4" y="99.8">CI</text>
<text x="145.8" y="99.8">CO</text>
<text x="151.7" y="98.7">P5</text>
<text x="151.7" y="101.2">P6</text>
<text x="158.5" y="101.2">P1</text>
<text x="158.5" y="98.7">P2</text>
<text x="163.8" y="99.8">CI</text>
<text x="171.2" y="99.8">CO</text>
<text x="177.1" y="98.7">P5</text>
<text x="177.1" y="101.2">P6</text>
<text x="56.9" y="106.3">P3</text>
<text x="56.9" y="103.8">P4</text>
<text x="62.3" y="102.4">DI</text>
<text x="62.3" y="107.4">GND</text>
<text x="62.3" y="104.9">VCC</text>
<text x="69.6" y="102.4">DO</text>
<text x="82.3" y="106.3">P3</text>
<text x="82.3" y="103.8">P4</text>
<text x="87.7" y="102.4">DI</text>
<text x="87.7" y="107.4">GND</text>
<text x="87.7" y="104.9">VCC</text>
<text x="95" y="102.4">DO</text>
<text x="107.7" y="106.3">P3</text>
<text x="107.7" y="103.8">P4</text>
<text x="113" y="102.4">DI</text>
<text x="113" y="107.4">GND</text>
<text x="113" y="104.9">VCC</text>
<text x="120.4" y="102.4">DO</text>
<text x="133.1" y="106.3">P3</text>
<text x="133.1" y="103.8">P4</text>
<text x="138.4" y="102.4">DI</text>
<text x="138.4" y="107.4">GND</text>
<text x="138.4" y="104.9">VCC</text>
<text x="145.8" y="102.4">DO</text>
<text x="158.5" y="106.3">P3</text>
<text x="158.5" y="103.8">P4</text>
<text x="163.8" y="102.4">DI</text>
<text x="163.8" y="107.4">GND</text>
<text x="163.8" y="104.9">VCC</text>
<text x="171.2" y="102.4">DO</text>
<text x="56.9" y="131.7">P2</text>
<text x="75.5" y="131.7">P5</text>
<text x="82.3" y="131.7">P2</text>
<text x="100.9" y="131.7">P5</text>
<text x="107.7" y="131.7">P2</text>
<text x="126.3" y="131.7">P5</text>
<text x="133.1" y="131.7">P2</text>
<text x="151.7" y="131.7">P5</text>
<text x="158.5" y="131.7">P2</text>
<text x="177.1" y="131.7">P5</text>
<text x="56.9" y="134.3">P1</text>
<text x="56.9" y="136.8">P4</text>
<text x="62.3" y="135.4">DI</text>
<text x="62.3" y="132.8">CI</text>
<text x="62.3" y="137.9">VCC</text>
<text x="69.6" y="132.8">CO</text>
<text x="69.6" y="135.4">DO</text>
<text x="75.5" y="134.3">P6</text>
<text x="82.3" y="134.3">P1</text>
<text x="82.3" y="136.8">P4</text>
<text x="87.7" y="135.4">DI</text>
<text x="87.7" y="132.8">CI</text>
<text x="87.7" y="137.9">VCC</text>
<text x="95" y="132.8">CO</text>
<text x="95" y="135.4">DO</text>
<text x="100.9" y="134.3">P6</text>
<text x="107.7" y="134.3">P1</text>
<text x="107.7" y="136.8">P4</text>
<text x="113" y="135.4">DI</text>
<text x="113" y="132.8">CI</text>
<text x="113" y="137.9">VCC</text>
<text x="120.4" y="132.8">CO</text>
<text x="120.4" y="135.4">DO</text>
<text x="126.3" y="134.3">P6</text>
<text x="133.1" y="134.3">P1</text>
<text x="133.1" y="136.8">P4</text>
<text x="138.4" y="135.4">DI</text>
<text x="138.4" y="132.8">CI</text>
<text x="138.4" y="137.9">VCC</text>
<text x="145.8" y="132.8">CO</text>
<text x="145.8" y="135.4">DO</text>
<text x="151.7" y="134.3">P6</text>
<text x="158.5" y="134.3">P1</text>
<text x="158.5" y="136.8">P4</text>
<text x="163.8" y="135.4">DI</text>
<text x="163.8" y="132.8">CI</text>
<text x="163.8" y="137.9">VCC</text>
<text x="171.2" y="132.8">CO</text>
<text x="171.2" y="135.4">DO</text>
<text x="177.1" y="134.3">P6</text>
<text x="56.9" y="139.3">P3</text>
<text x="62.3" y="140.5">GND</text>
<text x="82.3" y="139.3">P3</text>
<text x="87.7" y="140.5">GND</text>
<text x="107.7" y="139.3">P3</text>
<text x="113" y="140.5">GND</text>
<text x="133.1" y="139.3">P3</text>
<text x="138.4" y="140.5">GND</text>
<text x="158.5" y="139.3">P3</text>
<text x="163.8" y="140.5">GND</text>
<text x="56.9" y="167.3">P1</text>
<text x="56.9" y="164.7">P2</text>
<text x="62.3" y="165.8">CI</text>
<text x="69.6" y="165.8">CO</text>
<text x="75.5" y="164.7">P5</text>
<text x="75.5" y="167.3">P6</text>
<text x="82.3" y="167.3">P1</text>
<text x="82.3" y="164.7">P2</text>
<text x="87.7" y="165.8">CI</text>
<text x="95" y="165.8">CO</text>
<text x="100.9" y="164.7">P5</text>
<text x="100.9" y="167.3">P6</text>
<text x="107.7" y="167.3">P1</text>
<text x="107.7" y="164.7">P2</text>
<text x="113" y="165.8">CI</text>
<text x="120.4" y="165.8">CO</text>
<text x="126.3" y="164.7">P5</text>
<text x="126.3" y="167.3">P6</text>
<text x="133.1" y="167.3">P1</text>
<text x="133.1" y="164.7">P2</text>
<text x="138.4" y="165.8">CI</text>
<text x="145.8" y="165.8">CO</text>
<text x="151.7" y="164.7">P5</text>
<text x="151.7" y="167.3">P6</text>
<text x="56.9" y="172.3">P3</text>
<text x="56.9" y="169.8">P4</text>
<text x="62.3" y="168.4">DI</text>
<text x="62.3" y="173.5">GND</text>
<text x="62.3" y="170.9">VCC</text>
<text x="69.6" y="168.4">DO</text>
<text x="82.3" y="172.3">P3</text>
<text x="82.3" y="169.8">P4</text>
<text x="87.7" y="168.4">DI</text>
<text x="87.7" y="173.5">GND</text>
<text x="87.7" y="170.9">VCC</text>
<text x="95" y="168.4">DO</text>
<text x="107.7" y="172.3">P3</text>
<text x="107.7" y="169.8">P4</text>
<text x="113" y="168.4">DI</text>
<text x="113" y="173.5">GND</text>
<text x="113" y="170.9">VCC</text>
<text x="120.4" y="168.4">DO</text>
<text x="133.1" y="172.3">P3</text>
<text x="133.1" y="169.8">P4</text>
<text x="138.4" y="168.4">DI</text>
<text x="138.4" y="173.5">GND</text>
<text x="138.4" y="170.9">VCC</text>
<text x="145.8" y="168.4">DO</text>
</g>
</svg>
